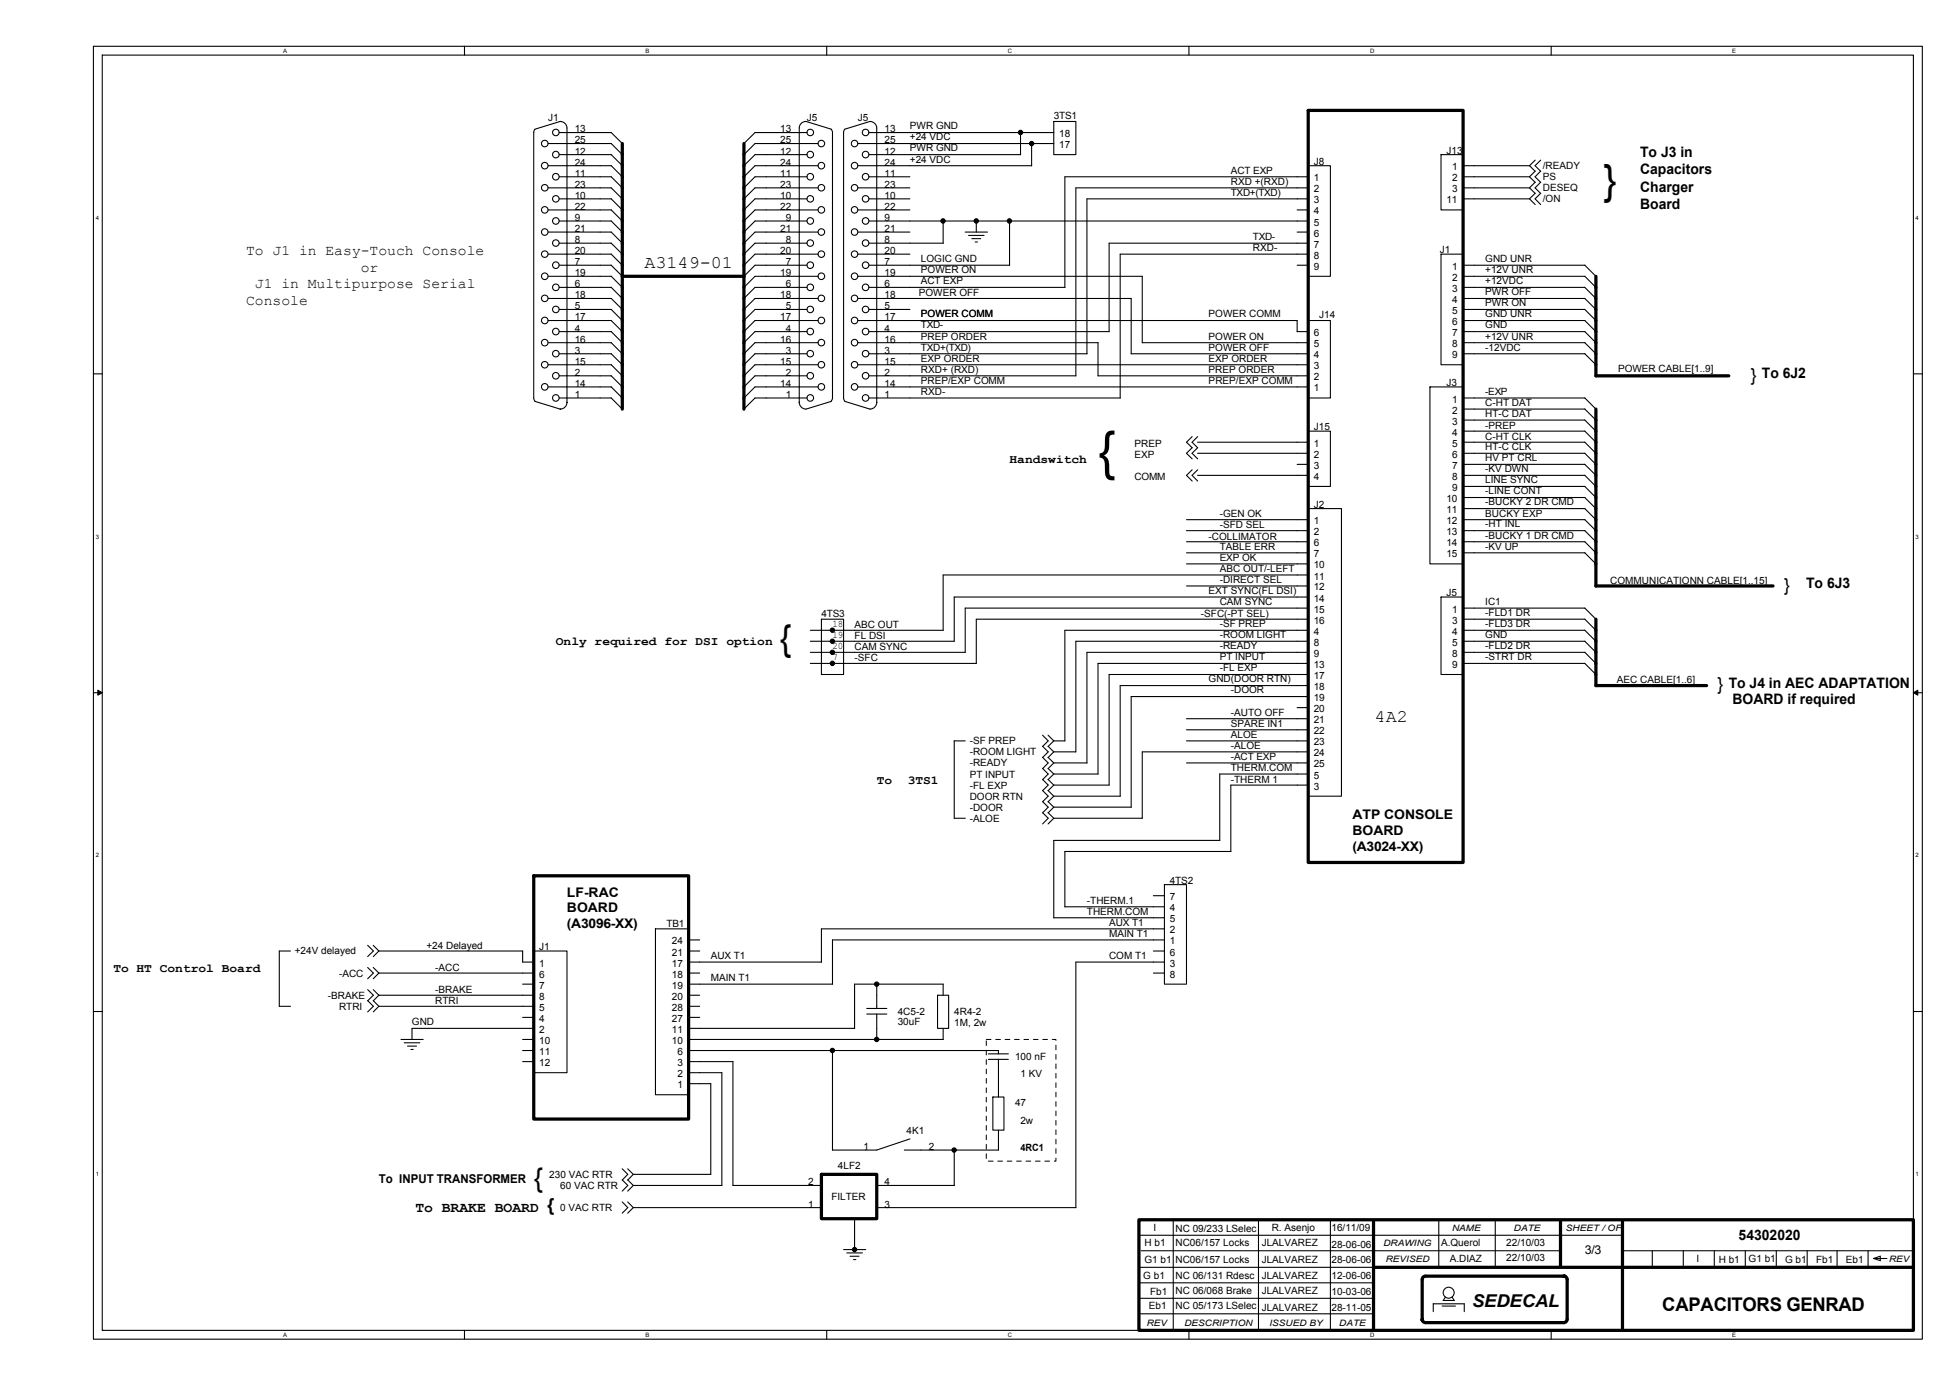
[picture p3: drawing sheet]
<svg xmlns="http://www.w3.org/2000/svg" width="420mm" height="297mm" viewBox="0 0 420 297" stroke-linecap="round" stroke-linejoin="round" font-family="sans-serif">
<path d="M20.2 10h394.6v279.1h-394.6zM22.1 11.9h390.8v275.3h-390.8z" fill="none" stroke="#000" stroke-width=".23"/>
<g fill="#fff">
<path d="M61.1 10.2h.9v1.5h-.9z"/>
<path d="M61.1 287.4h.9v1.5h-.9z"/>
</g>
<path d="M100.2 10v1.9M100.2 287.2v1.9" fill="none" stroke="#000" stroke-width=".23"/>
<g fill="#fff">
<path d="M139.3 10.2h.9v1.5h-.9z"/>
<path d="M139.3 287.4h.9v1.5h-.9z"/>
</g>
<path d="M178.4 10v1.9M178.4 287.2v1.9" fill="none" stroke="#000" stroke-width=".23"/>
<g fill="#fff">
<path d="M217.5 10.2h.9v1.5h-.9z"/>
<path d="M217.5 287.4h.9v1.5h-.9z"/>
</g>
<path d="M256.6 10v1.9M256.6 287.2v1.9" fill="none" stroke="#000" stroke-width=".23"/>
<g fill="#fff">
<path d="M295.6 10.2h1v1.5h-1z"/>
<path d="M295.6 287.4h1v1.5h-1z"/>
</g>
<path d="M334.7 10v1.9M334.7 287.2v1.9" fill="none" stroke="#000" stroke-width=".23"/>
<g fill="#fff">
<path d="M373.8 10.2h.9v1.5h-.9z"/>
<path d="M373.8 287.4h.9v1.5h-.9z"/>
<path d="M20.6 46.3h.8v1.4h-.8z"/>
<path d="M413.4 46.3h.7v1.4h-.7z"/>
<path d="M20.6 115.1h.8v1.4h-.8z"/>
<path d="M413.4 115.1h.7v1.4h-.7z"/>
</g>
<path d="M20.2 80.7h1.9M412.9 80.7h1.9" fill="none" stroke="#000" stroke-width=".23"/>
<g fill="#fff">
<path d="M20.6 183.9h.8v1.5h-.8z"/>
<path d="M413.4 183.9h.7v1.5h-.7z"/>
</g>
<path d="M20.2 149.5h1.9M412.9 149.5h1.9" fill="none" stroke="#000" stroke-width=".23"/>
<path d="M21.1 149l1 .5-1 .6zM412.9 149.5l1-.5v1.1z" fill="#000" stroke="#000" stroke-width=".22"/>
<g fill="#fff">
<path d="M20.6 252.8h.8v1.4h-.8z"/>
<path d="M413.4 252.8h.7v1.4h-.7z"/>
</g>
<g fill="none" stroke="#000" stroke-width=".23">
<path d="M115.4 27.9l-.2 .7v57.3M118.3 31h13.6M118.3 35.8h13.6M120.7 28.6h11.2M120.7 33.4h11.2M120.7 38.2h11.2M120.9 26.2a1.43 1.43 0 0 1 1.5 1.4v59.3M120.9 26.2l-5.5 1.7M131.9 28.6l2.4 2.4M131.9 31l2.4 2.4M131.9 33.4l2.4 2.4M131.9 35.8l2.4 2.4"/>
<path d="M131.9 38.1l2.4 2.5M174.2 28.6h-11.3l-2.4 2.4M174.2 33.4h-11.3l-2.4 2.4M174.2 38.2h-11.3l-2.4 2.4M176.5 31h-13.6l-2.4 2.4M176.5 35.8h-13.6l-2.4 2.4M179.4 27.9l.3 .7v57.3M179.4 27.9l-5.5-1.7a1.4 1.4 0 0 0-1.4 1.4v59.3M185.1 31h42.3M185.1 35.8h37.5M187.5 28.6h39.9M187.5 33.4h32.7"/>
<path d="M187.5 38.2h8.9M187.7 26.2h.1a1.43 1.43 0 0 1 1.4 1.4v59.3M187.8 26.2l-5.5 1.7-.3 .7v57.3M220.2 28.6v4.8M222.6 31v4.8M227.4 26.2h4.8v7.2h-4.8zM282.3 35.8h4.8v23.8h-4.8zM282.3 38.2h-52.5v23.9M311 33.4h4.7v11.9h-4.7zM315.7 35.8h14.4M315.7 38.2h14.4M330.1 35.8l1.2 1.1-1.2 1.3"/>
<path d="M330.1 38.2l1.2 1.2M331.3 34.6l-1.2 1.2M331.3 39.3l-1.2 1.3M332.5 34.6l-1.2 1.2 1.2 1.1-1.2 1.3 1.2 1.2M332.5 39.3l-1.2 1.3 1.2 1.2M118.3 50.1h13.6M118.3 59.6h13.6M118.3 40.6h13.6M118.3 45.3h13.6M118.3 54.9h13.6M120.7 57.3h11.2M120.7 42.9h11.2"/>
<path d="M120.7 47.7h11.2M120.7 52.5h11.2M131.9 40.5l2.4 2.4M131.9 42.9l2.4 2.4M131.9 45.3l2.4 2.4M131.9 47.7l2.4 2.4M131.9 50.1l2.4 2.4M131.9 52.5l2.4 2.4M131.9 54.8l2.4 2.5M131.9 57.2l2.4 2.4M131.9 59.6l2.4 2.4M174.2 57.3h-11.3l-2.4 2.4"/>
<path d="M174.2 42.9h-11.3l-2.4 2.4M174.2 47.7h-11.3l-2.4 2.4M174.2 52.5h-11.3l-2.4 2.4M176.5 50.1h-13.6l-2.4 2.4M176.5 59.6h-13.6l-2.4 2.5M176.5 40.6h-13.6l-2.4 2.3M176.5 45.3h-13.6l-2.4 2.4M176.5 54.9h-13.6l-2.4 2.4M185.1 50.1h11.3M185.1 59.6h61.4v14.4M185.1 40.6h11.3M185.1 45.3h11.3"/>
<path d="M185.1 54.9h11.3M187.5 57.3h30.4M187.5 42.9h8.9M187.5 47.7h94.8M203.5 47.7v4.8h-16M208.3 50.1h4.8M209 50.8h3.4M209.7 51.5h1.9M210.4 52.2h.5M210.7 47.7v2.4M217.9 47.7v9.6M279.9 50.1h2.4"/>
<path d="M279.9 57.3h2.4M279.9 45.3h2.4M282.3 42.9h-47.7v33.5h-47.1M282.3 40.6h-50.1v40.6M282.3 52.5h-43v19.1M282.3 54.9h-40.6v31h-54.2M311 54.9h4.7v23.8h-4.7zM315.7 57.3h26.3M315.7 59.6h26.3M315.7 40.6h14.4M315.7 42.9h14.4M330.1 42.9l1.2 1.3"/>
<path d="M330.1 40.6l1.2 1.2M331.3 41.7l-1.2 1.2M332.5 41.7l-1.2 1.2 1.2 1.3M342 59.6l2.4 2.4M342 57.2l2.4 2.4M118.3 64.4h13.6M118.3 69.2h13.6M118.3 74h13.6M118.3 78.7h13.6M120.7 62h11.2M120.7 66.8h11.2M120.7 71.6h11.2"/>
<path d="M120.7 76.4h11.2M131.9 62l2.4 2.4M131.9 64.4l2.4 2.4M131.9 66.8l2.4 2.4M131.9 69.2l2.4 2.4M131.9 71.6l2.4 2.4M131.9 74l2.4 2.4M131.9 76.3l2.4 2.4M131.9 78.7l2.4 2.4M174.2 62h-11.3l-2.4 2.5M174.2 66.8h-11.3l-2.4 2.4M174.2 71.6h-11.3l-2.4 2.4"/>
<path d="M174.2 76.4h-11.3l-2.4 2.4M176.5 64.4h-13.6l-2.4 2.4M176.5 69.2h-13.6l-2.4 2.4M176.5 74h-13.6l-2.4 2.4M176.5 78.7h-13.6l-2.4 2.5M185.1 64.4h59v12h38.2M185.1 69.2h94.8v2.4h2.4M185.1 74h51.9l-.1 7.2 45.4-.1M185.1 78.7h97.2M187.5 62h42.3M187.5 66.8h8.9M187.5 71.6h51.9"/>
<path d="M246.5 74h35.8M282.3 69.2h4.8v16.7h-4.8zM315.7 62h26.3M315.7 64.4h26.3M315.7 66.8h26.3M315.7 69.2h26.3M315.7 71.6h26.3M315.7 74h26.3M315.7 76.4h26.3M342 69.2l2.4 2.4M342 62l2.4 2.4M342 64.4l2.4 2.4"/>
<path d="M342 66.8l2.4 2.4M342 76.3l2.4 2.4M342 74l2.4 2.4M342 71.6l2.4 2.4M115.2 85.9l.2 .7M115.4 86.6l5.5 1.7M118.3 83.5h13.6M120.7 81.1h11.2M120.7 85.9h11.2M122.4 86.8a1.45 1.45 0 0 1-1.5 1.5M131.9 81.1l2.4 2.4M131.9 83.5l2.4 2.4"/>
<path d="M131.9 85.9l2.4 2.4M174.2 81.1h-11.3l-2.4 2.4M174.2 85.9h-11.3l-2.4 2.4M176.5 83.5h-13.6l-2.4 2.4M179.4 86.6l-5.5 1.7a1.45 1.45 0 0 1-1.4-1.5M179.7 85.9l-.3 .7M182 85.9l.3 .7M182.3 86.6l5.5 1.7M185.1 83.5h97.2M187.5 81.1h44.7M189.2 86.8a1.45 1.45 0 0 1-1.5 1.5M257.3 94.3l-1.3 1.2 1.3 1.2"/>
<path d="M257.3 96.6l-1.3 1.3 1.3 1.2M258.4 95.5h23.9M258.4 97.9h23.9M258.5 94.3l-1.3 1.2 1.3 1.2M258.5 96.6l-1.3 1.3 1.3 1.2M282.3 93.1h4.8v11.9h-4.8zM308.6 83.5h7.1v38.2h-7.1zM315.7 85.9h26.3M315.7 88.3h26.3M315.7 90.7h26.3M315.7 93.1h26.3M315.7 95.5h26.3"/>
<path d="M315.7 97.9h26.3M342 93l2.4 2.5M342 95.4l2.4 2.5M342 97.8l2.4 2.4M342 85.9l2.4 2.4M342 88.3l2.4 2.4M342 90.7l2.4 2.4M256 112.2h26.3M256 114.6h26.3M256 116.9h26.3M256 119.3h26.3M257.3 101.4l-1.3 1.2 1.3 1.2"/>
<path d="M258.4 102.6h23.9M258.5 101.4l-1.3 1.2 1.3 1.2M279.9 100.2h2.4M282.3 109.8h7.2v62.1h-7.2zM315.7 112.2h26.3M315.7 114.6h26.3M315.7 116.9h26.3M315.7 119.3h26.3M315.7 100.2h26.3M315.7 102.6h26.3M315.7 105h26.3M315.7 107.4h26.3"/>
<path d="M315.7 109.8h26.3M342 114.5l2.4 2.4M342 100.2l2.4 2.4M342 116.9l2.4 2.4M342 102.6l2.4 2.4M342 105l2.4 2.4M342 107.4l2.4 2.4M342 109.8l2.4 2.4M342 119.3l2.4 2.4M342 112.2l2.4 2.4M177.3 133.7h4.7v11.9h-4.7zM256 121.7h26.3"/>
<path d="M256 126.5h26.3M282.3 131.3h-74v9.5h-33.4M282.3 133.7h-71.6v9.5M282.3 124.1h-78.8v12h-28.6M282.3 136.1h-52.5v23.9M282.3 128.9h-76.4v9.5h-31M282.3 138.4h-50.1v23.9M311 128.9h4.7v16.7h-4.7zM315.7 131.3h26.3M315.7 133.7h26.3M315.7 136.1h26.3M315.7 138.4h26.3"/>
<path d="M342 131.3l2.4 2.4M342 133.6l2.4 2.5M342 136l2.4 2.4M342 138.4l2.4 2.4M174.9 143.2h35.8M205.9 159.9h2.4M205.9 159.9v16.8l2.4-.1M225 158.7l1.2 1.2-1.2 1.2M226.2 158.7l1.2 1.2M227.4 159.9l-1.2 1.2M227.4 159.9h2.4M256 155.2h26.3"/>
<path d="M256 157.5h26.3M256 159.9h26.3M279.9 152.8h2.4M282.3 140.8h-47.7v23.9h-7.2M282.3 143.2h-45.4v23.9M282.3 145.6h-43v23.9M282.3 148h-40.6v23.9h-14.3M282.3 150.4h-38.2v23.9l-16.7-.1M315.7 140.8h26.3M315.7 143.2h26.3M342 143.2l2.4 2.4M342 140.8l2.4 2.4"/>
<path d="M225 161.1l1.2 1.2-1.2 1.2M225 163.5l1.2 1.2-1.2 1.2M225 168.3l1.2 1.2-1.2 1.2M225 170.6l1.2 1.3-1.2 1.2M225 165.9l1.2 1.2-1.2 1.2M225 173l1.2 1.2-1.2 1.3M225 175.4l1.2 1.2-1.2 1.3M226.2 161.1l1.2 1.2M226.2 163.5l1.2 1.2M226.2 168.3l1.2 1.2M226.2 170.6l1.2 1.3M226.2 165.9l1.2 1.2"/>
<path d="M226.2 173l1.2 1.2M226.2 175.4l1.2 1.2M227.4 162.3h4.8M227.4 162.3l-1.2 1.2M227.4 164.7l-1.2 1.2M227.4 169.5l-1.2 1.2M227.4 171.9l-1.2 1.2M227.4 167.1l-1.2 1.2M227.4 174.2l-1.2 1.3M227.4 176.6l-1.2 1.3M227.4 169.5h12M227.4 167.1h9.6"/>
<path d="M256 164.7h26.3M282.3 169.5h-16.7v14.3M282.3 167.1h-19.1v14.3h-35.8v16.7M282.3 162.3h-35.8v14.4l-19.1-.1M227.4 198.1h23.9M229.8 195.7h21.5M248.9 193.4h2.4M251.3 191h4.7v21.4h-4.7zM265.6 183.8h-35.8v12M20.2 218.4h1.9M62.7 205.3h-2.4v11.9h2.4M79.3 208.9l1.3 1.2-1.3 1.2"/>
<path d="M79.3 213.6l1.3 1.2-1.3 1.2M79.3 216l1.3 1.2-1.3 1.2M79.3 204.1l1.3 1.2-1.3 1.2M80.5 208.9l1.3 1.2M80.5 213.6l1.3 1.2M80.5 216l1.3 1.2M80.5 204.1l1.3 1.2M81.8 210.1l-1.3 1.2M81.8 214.8l-1.3 1.2M81.8 217.2l-1.3 1.2M81.8 205.3l-1.3 1.2M81.8 205.3h31v2.4h2.4"/>
<path d="M81.8 210.1h33.4M81.8 214.8h33.4M81.8 217.2h33.4M112.8 212.4h2.4M112.8 219.6h2.4M115.2 205.3h7.2v26.3h-7.2zM141.4 200.5h7.2v35.8h-7.2zM148.6 210.1h2.4M148.6 214.8h2.4M148.6 217.2h2.4M148.6 219.6h2.4M148.6 205.3h2.4"/>
<path d="M148.6 202.9h2.4M187 218.9h4.4M187 217.7h4.4M189.2 212.4v5.3M189.2 218.9v5.5M202.3 214.8h2.4v7.2h-2.4zM203.5 214.8v-2.4h-19.1v9.6M248.9 210.1h2.4M248.9 205.3h2.4M251.3 200.5h-74v7.2h-28.7M251.3 207.7h-19.1v53M251.3 202.9h-71.6v9.5h-31.1"/>
<path d="M412.9 218.4h1.9M86.5 224.4h4.8M87.2 225.1h3.4M87.9 225.8h2M88.7 226.5h.5M112.8 224.4h2.4M112.8 226.8h2.4M112.8 229.2h2.4M115.2 222h-26.3v2.4M148.6 222h35.8M148.6 226.8h66.9M148.6 229.2h9.6v26.7"/>
<path d="M148.6 233.9h4.8v19.6h-16.7M148.6 231.6h7.2v24.3M179.7 226.8v21.5h9.5l7.2-2.4M203.5 222v2.4h-54.9M213.3 227.5h4.3M213.3 228.7h4.3M214.3 236.8h2.4v7.2h-2.4zM215.5 229.2h.1M215.5 226.8h.1M215.5 226.8v.7M215.5 228.7v8.1M134.3 254.7l1.2 1.2-1.2 1.2"/>
<path d="M134.3 259.5l1.2 1.2-1.2 1.2M134.3 252.3l1.2 1.2-1.2 1.2M135.5 254.7l1.2 1.2M135.5 259.5l1.2 1.2M135.5 252.3l1.2 1.2M136.7 255.9l-1.2 1.2M136.7 253.5l-1.2 1.2M136.7 255.9h19.1M158.2 255.9h19.1M189.2 255.9h16.7M205.9 248.3v7.6M215.5 244v4.3h-20.4"/>
<path d="M136.7 260.7l-1.2 1.2M136.7 260.7h40.6M182 269.7h4.8M182.7 270.5h3.4M183.4 271.2h2M184.2 271.9h.5M184.4 263.1v7.2M189.2 260.7h43M246 273.6h50.4M246 266.7h103.9M246 276.9h50.4M246.3 270h90.7"/>
<path d="M253.2 263.3v23.9M271.6 263.3v23.9M287.1 263.3v23.9M310.5 263.3v10.3M311.9 280l-.5 .7h2.4l-.5-.7M322.7 263.3v10.3M350.4 270h62.5M356.6 270v3.4M363.3 270v3.4M369.9 270v3.4M376.6 270v3.4M383.3 270v3.4"/>
<path d="M390 270v3.4M396.4 270v3.4M403.1 270v3.4M404.3 271.7l1.5 .4M405.8 271.2v1M405.8 271.2l-1.5 .5h2.9M246 280.3h50.4M246 283.6h50.4M309.3 283.1v-1.6h6.7v1.6M311.2 281.9h2.9"/>
<circle cx="117.6" cy="35.8" r=".71"/>
<circle cx="117.6" cy="31" r=".71"/>
<circle cx="119.9" cy="33.4" r=".71"/>
<circle cx="119.9" cy="38.2" r=".71"/>
<circle cx="120" cy="28.6" r=".71"/>
<circle cx="174.9" cy="33.4" r=".71"/>
<circle cx="174.9" cy="38.2" r=".71"/>
<circle cx="174.9" cy="28.6" r=".71"/>
<circle cx="177.2" cy="35.8" r=".71"/>
<circle cx="177.2" cy="31" r=".71"/>
<circle cx="184.4" cy="35.8" r=".7"/>
<circle cx="184.4" cy="31" r=".7"/>
<circle cx="186.8" cy="33.4" r=".71"/>
<circle cx="186.8" cy="38.2" r=".71"/>
<circle cx="186.8" cy="28.6" r=".71"/>
<circle cx="117.6" cy="50.1" r=".71"/>
<circle cx="117.6" cy="45.3" r=".71"/>
<circle cx="117.6" cy="59.6" r=".71"/>
<circle cx="117.6" cy="40.5" r=".71"/>
<circle cx="117.6" cy="54.9" r=".71"/>
<circle cx="119.9" cy="57.2" r=".71"/>
<circle cx="119.9" cy="47.7" r=".71"/>
<circle cx="120" cy="42.9" r=".71"/>
<circle cx="120" cy="52.5" r=".71"/>
<circle cx="174.9" cy="47.7" r=".71"/>
<circle cx="174.9" cy="57.2" r=".71"/>
<circle cx="174.9" cy="42.9" r=".71"/>
<circle cx="174.9" cy="52.5" r=".71"/>
<circle cx="177.2" cy="45.3" r=".71"/>
<circle cx="177.2" cy="59.6" r=".71"/>
<circle cx="177.2" cy="50.1" r=".71"/>
<circle cx="177.2" cy="54.9" r=".71"/>
<circle cx="177.2" cy="40.5" r=".71"/>
<circle cx="184.4" cy="59.6" r=".7"/>
<circle cx="184.4" cy="45.3" r=".7"/>
<circle cx="184.4" cy="50.1" r=".7"/>
<circle cx="184.4" cy="40.5" r=".7"/>
<circle cx="184.4" cy="54.9" r=".7"/>
<circle cx="186.8" cy="57.2" r=".71"/>
<circle cx="186.8" cy="47.7" r=".71"/>
<circle cx="186.8" cy="42.9" r=".71"/>
<circle cx="186.8" cy="52.5" r=".71"/>
<circle cx="117.6" cy="74" r=".71"/>
<circle cx="117.6" cy="69.2" r=".71"/>
<circle cx="117.6" cy="78.7" r=".71"/>
<circle cx="117.6" cy="64.4" r=".71"/>
<circle cx="119.9" cy="62" r=".71"/>
<circle cx="119.9" cy="71.6" r=".71"/>
<circle cx="120" cy="76.3" r=".71"/>
<circle cx="120" cy="66.8" r=".71"/>
<circle cx="174.9" cy="62" r=".71"/>
<circle cx="174.9" cy="71.6" r=".71"/>
<circle cx="174.9" cy="76.3" r=".71"/>
<circle cx="174.9" cy="66.8" r=".71"/>
<circle cx="177.2" cy="74" r=".71"/>
<circle cx="177.2" cy="69.2" r=".71"/>
<circle cx="177.2" cy="64.4" r=".71"/>
<circle cx="177.2" cy="78.7" r=".71"/>
<circle cx="184.4" cy="74" r=".7"/>
<circle cx="184.4" cy="69.2" r=".7"/>
<circle cx="184.4" cy="64.4" r=".7"/>
<circle cx="184.4" cy="78.7" r=".7"/>
<circle cx="186.8" cy="62" r=".71"/>
<circle cx="186.8" cy="71.6" r=".71"/>
<circle cx="186.8" cy="76.3" r=".71"/>
<circle cx="186.8" cy="66.8" r=".71"/>
<circle cx="117.6" cy="83.5" r=".71"/>
<circle cx="119.9" cy="85.9" r=".71"/>
<circle cx="119.9" cy="81.1" r=".71"/>
<circle cx="174.9" cy="81.1" r=".71"/>
<circle cx="174.9" cy="85.9" r=".71"/>
<circle cx="177.2" cy="83.5" r=".71"/>
<circle cx="184.4" cy="83.5" r=".7"/>
<circle cx="186.8" cy="85.9" r=".71"/>
<circle cx="186.8" cy="81.1" r=".71"/>
<circle cx="312.6" cy="279.1" r="1.18"/>
</g>
<g fill="none" stroke="#000" stroke-width=".7">
<path d="M134.3 31v57.3M160.5 31v57.3M282.3 23.8h33.4v162.4h-33.4zM134.3 59.6h26.3M344.4 59.6v21.6l28.7-.1M344.4 88.3v38.2h38.2M344.4 133.7v14.3M344.4 148h23.9M115.2 189.1h33.4v52.5h-33.4zM177.3 253.5h11.9v9.6h-11.9zM245.8 263.3h167.1v23.9h-167.1zM296.4 263.5v23.5"/>
<path d="M296.6 273.6h116.1M306.9 276.2v8.8v-.2a.72 .72 0 0 0 .7 .7h29.9a.73 .73 0 0 0 .7-.7v-8.6M336.8 263.5v9.9M338.2 276.2a.72 .72 0 0 0-.7-.7h.2h-30.1a.7 .7 0 0 0-.7 .7M350.1 263.5v23.5"/>
</g>
<path d="M212.8 224.4h15.1v26.3h-15.1v-26.3" fill="none" stroke="#000" stroke-width=".22" stroke-dasharray="1 1 1 1 1 1 1 1"/>
<g fill="#000" stroke="#000" stroke-width=".23">
<circle cx="220.2" cy="28.6" r=".47"/>
<circle cx="222.6" cy="31" r=".47"/>
<circle cx="203.5" cy="47.7" r=".47"/>
<circle cx="210.7" cy="47.7" r=".47"/>
<circle cx="217.8" cy="47.7" r=".47"/>
<circle cx="179.6" cy="138.4" r=".47"/>
<circle cx="179.6" cy="136" r=".47"/>
<circle cx="179.6" cy="143.2" r=".47"/>
<circle cx="179.6" cy="140.8" r=".47"/>
<circle cx="189.2" cy="212.4" r=".47"/>
<circle cx="179.6" cy="226.8" r=".47"/>
<circle cx="189.2" cy="224.4" r=".47"/>
<circle cx="205.9" cy="248.3" r=".47"/>
<circle cx="184.4" cy="269.7" r=".47"/>
</g>
<text font-size="11.5" x="240.8" y="95.4" transform="rotate(180 240.8 95.4)">}</text>
<text font-size="8.8" x="346.1" y="41.8">}</text>
<text font-size="7.6" x="170.8" y="136.5" transform="rotate(180 170.8 136.5)">}</text>
<text font-size="5.7" x="115.2" y="256.3">{</text>
<text font-size="4.1" x="358.7" y="283.1">CAPACITORS GENRAD</text>
<g font-size="3.8">
<text x="139.1" y="57.9">A3149-01</text>
<text x="377.8" y="82.2">}</text>
<text x="385" y="127.6">}</text>
<text x="370.7" y="149">}</text>
<text x="296.6" y="155.8">4A2</text>
<text x="118.1" y="261.3">{</text>
<text x="317.7" y="282.1">SEDECAL</text>
</g>
<g font-size="3.1">
<text x="353.9" y="33.9">To J3 in</text>
<text x="353.9" y="37.6">Capacitors</text>
<text x="353.9" y="41.4">Charger</text>
<text x="353.9" y="45.1">Board</text>
<text x="53.1" y="54.9">To J1 in Easy-Touch Console</text>
<text x="77.9" y="58.6">or</text>
<text x="53.1" y="65.9">Console</text>
<text x="55" y="62.3">J1 in Multipurpose Serial</text>
<text x="380.2" y="81.6">To 6J2</text>
<text x="389.8" y="127">To 6J3</text>
<text x="373.1" y="148.5">To J4 in AEC ADAPTATION</text>
<text x="373.9" y="152.1">BOARD if required</text>
<text x="89.6" y="261.6">To BRAKE BOARD</text>
<text x="375.2" y="267.6">54302020</text>
</g>
<g font-size="2.9">
<text x="291.9" y="176.9">ATP CONSOLE</text>
<text x="291.9" y="180.3">BOARD</text>
<text x="291.9" y="183.6">(A3024-XX)</text>
<text x="122.4" y="193.6">LF-RAC</text>
<text x="122.4" y="197">BOARD</text>
<text x="122.4" y="200.3">(A3096-XX)</text>
</g>
<g font-size="2.6">
<text x="217.9" y="100">Handswitch</text>
<text x="120" y="139.2">Only required for DSI option</text>
<text x="189.2" y="169.3">To</text>
<text x="195.9" y="169.3">3TS1</text>
<text x="24.5" y="209.9">To HT Control Board</text>
<text x="81.8" y="255.5">To INPUT TRANSFORMER</text>
<text x="342" y="270.7">3/3</text>
</g>
<g font-size="2.2">
<text x="118.3" y="26">J1</text>
<text x="124" y="28.6">13</text>
<text x="168.4" y="28.6">13</text>
<text x="174.1" y="26">J5</text>
<text x="185.1" y="26">J5</text>
<text x="190.9" y="28.6">13</text>
<text x="196.4" y="27.9">PWR GND</text>
<text x="227.4" y="25.8">3TS1</text>
<text x="228.6" y="29.6">18</text>
<text x="124" y="31">25</text>
<text x="124" y="33.4">12</text>
<text x="124" y="35.8">24</text>
<text x="168.4" y="31">25</text>
<text x="168.4" y="33.4">12</text>
<text x="168.4" y="35.8">24</text>
<text x="190.9" y="31">25</text>
<text x="190.9" y="33.4">12</text>
<text x="190.9" y="35.8">24</text>
<text x="196.4" y="32.7">PWR GND</text>
<text x="196.4" y="30.3">+24 VDC</text>
<text x="196.4" y="35.1">+24 VDC</text>
<text x="228.6" y="32">17</text>
<text x="283.5" y="35.6">J8</text>
<text x="312.2" y="33.2">J13</text>
<text x="124" y="38.1">11</text>
<text x="124" y="40.5">23</text>
<text x="168.4" y="38.1">11</text>
<text x="168.4" y="40.5">23</text>
<text x="190.9" y="38.1">11</text>
<text x="190.9" y="40.5">23</text>
<text x="265.6" y="37.5">ACT EXP</text>
<text x="265.6" y="39.9">RXD +(RXD)</text>
<text x="283.5" y="39.1">1</text>
<text x="283.5" y="41.5">2</text>
<text x="313.3" y="36.7">1</text>
<text x="313.3" y="39.1">2</text>
<text x="313.3" y="41.5">3</text>
<text x="332.9" y="38.9">PS</text>
<text x="332.9" y="36.5">/READY</text>
<text x="332.9" y="41.3">DESEQ</text>
<text x="124" y="42.9">10</text>
<text x="124" y="45.3">22</text>
<text x="124" y="47.7">9</text>
<text x="168.4" y="42.9">10</text>
<text x="168.4" y="45.3">22</text>
<text x="169.6" y="47.7">9</text>
<text x="190.9" y="42.9">10</text>
<text x="190.9" y="45.3">22</text>
<text x="190.9" y="47.7">9</text>
<text x="265.6" y="42.2">TXD+(TXD)</text>
<text x="283.5" y="43.9">3</text>
<text x="283.5" y="46.3">4</text>
<text x="312.1" y="43.9">11</text>
<text x="332.9" y="43.7">/ON</text>
<text x="124" y="50.1">21</text>
<text x="124" y="52.5">8</text>
<text x="168.4" y="50.1">21</text>
<text x="169.6" y="52.5">8</text>
<text x="190.9" y="50.1">21</text>
<text x="190.9" y="52.5">8</text>
<text x="270.4" y="51.8">TXD-</text>
<text x="283.5" y="48.7">5</text>
<text x="283.5" y="51.1">6</text>
<text x="283.5" y="53.5">7</text>
<text x="124" y="54.8">20</text>
<text x="124" y="57.2">7</text>
<text x="124" y="59.6">19</text>
<text x="168.4" y="54.8">20</text>
<text x="168.4" y="59.6">19</text>
<text x="169.6" y="57.2">7</text>
<text x="190.9" y="54.8">20</text>
<text x="190.9" y="57.2">7</text>
<text x="190.9" y="59.6">19</text>
<text x="198.7" y="59">POWER ON</text>
<text x="198.7" y="56.6">LOGIC GND</text>
<text x="270.4" y="54.2">RXD-</text>
<text x="283.5" y="55.8">8</text>
<text x="283.5" y="58.2">9</text>
<text x="310.7" y="54.7">J1</text>
<text x="313.3" y="58.2">1</text>
<text x="320.5" y="56.6">GND UNR</text>
<text x="320.5" y="59">+12V UNR</text>
<text x="124" y="62">6</text>
<text x="124" y="64.4">18</text>
<text x="168.4" y="64.4">18</text>
<text x="169.6" y="62">6</text>
<text x="190.9" y="62">6</text>
<text x="190.9" y="64.4">18</text>
<text x="198.3" y="64">POWER OFF</text>
<text x="198.7" y="61.4">ACT EXP</text>
<text x="313.3" y="60.6">2</text>
<text x="313.3" y="63">3</text>
<text x="313.3" y="65.4">4</text>
<text x="320.5" y="61.4">+12VDC</text>
<text x="320.5" y="63.7">PWR OFF</text>
<text x="124" y="66.8">5</text>
<text x="124" y="69.2">17</text>
<text x="124" y="71.6">4</text>
<text x="168.4" y="69.2">17</text>
<text x="169.6" y="66.8">5</text>
<text x="169.6" y="71.6">4</text>
<text x="190.9" y="66.8">5</text>
<text x="190.9" y="69.2">17</text>
<text x="190.9" y="71.6">4</text>
<text x="198.7" y="70.9">TXD-</text>
<text x="198.7" y="68.5">POWER COMM</text>
<text x="260.8" y="68.5">POWER COMM</text>
<text x="284.7" y="68.7">J14</text>
<text x="313.3" y="67.8">5</text>
<text x="313.3" y="70.2">6</text>
<text x="320.5" y="68.5">GND UNR</text>
<text x="320.5" y="66.1">PWR ON</text>
<text x="320.5" y="70.9">GND</text>
<text x="124" y="74">16</text>
<text x="124" y="76.3">3</text>
<text x="168.4" y="74">16</text>
<text x="169.6" y="76.3">3</text>
<text x="190.9" y="74">16</text>
<text x="190.9" y="76.3">3</text>
<text x="198.7" y="75.7">TXD+(TXD)</text>
<text x="198.7" y="73.3">PREP ORDER</text>
<text x="260.8" y="73.3">POWER ON</text>
<text x="260.8" y="75.7">POWER OFF</text>
<text x="283.5" y="77.3">4</text>
<text x="283.5" y="75">5</text>
<text x="283.5" y="72.6">6</text>
<text x="313.3" y="72.6">7</text>
<text x="313.3" y="75">8</text>
<text x="313.3" y="77.3">9</text>
<text x="320.5" y="75.7">-12VDC</text>
<text x="320.5" y="73.3">+12V UNR</text>
<text x="124" y="78.7">15</text>
<text x="124" y="81.1">2</text>
<text x="124" y="83.5">14</text>
<text x="168.4" y="78.7">15</text>
<text x="168.4" y="83.5">14</text>
<text x="169.6" y="81.1">2</text>
<text x="190.9" y="78.7">15</text>
<text x="190.9" y="81.1">2</text>
<text x="190.9" y="83.5">14</text>
<text x="198.7" y="80.5">RXD+ (RXD)</text>
<text x="198.7" y="82.8">PREP/EXP COMM</text>
<text x="198.7" y="78.1">EXP ORDER</text>
<text x="260.8" y="80.5">PREP ORDER</text>
<text x="260.8" y="78.1">EXP ORDER</text>
<text x="260.8" y="82.8">PREP/EXP COMM</text>
<text x="283.5" y="82.1">2</text>
<text x="283.5" y="79.7">3</text>
<text x="312.2" y="83.3">J3</text>
<text x="349.2" y="80.2">POWER CABLE[1..9]</text>
<text x="124" y="85.9">1</text>
<text x="169.6" y="85.9">1</text>
<text x="190.9" y="85.9">1</text>
<text x="198.7" y="85.2">RXD-</text>
<text x="283.5" y="84.5">1</text>
<text x="313.3" y="86.9">1</text>
<text x="313.3" y="89.3">2</text>
<text x="320.5" y="90">HT-C DAT</text>
<text x="320.5" y="85.2">-EXP</text>
<text x="320.5" y="87.6">C-HT DAT</text>
<text x="283.5" y="92.9">J15</text>
<text x="313.3" y="91.7">3</text>
<text x="313.3" y="94">4</text>
<text x="320.5" y="92.6">-PREP</text>
<text x="320.5" y="95">C-HT CLK</text>
<text x="244.8" y="96.5">PREP</text>
<text x="244.8" y="98.8">EXP</text>
<text x="283.5" y="96.4">1</text>
<text x="283.5" y="98.8">2</text>
<text x="283.5" y="101.2">3</text>
<text x="313.3" y="96.4">5</text>
<text x="313.3" y="98.8">6</text>
<text x="313.3" y="101.2">7</text>
<text x="320.5" y="97.2">HT-C CLK</text>
<text x="320.5" y="99.6">HV PT CRL</text>
<text x="320.5" y="101.9">-KV DWN</text>
<text x="244.8" y="103.6">COMM</text>
<text x="283.5" y="103.6">4</text>
<text x="313.3" y="103.6">8</text>
<text x="313.3" y="106">9</text>
<text x="320.5" y="106.7">-LINE CONT</text>
<text x="320.5" y="104.3">LINE SYNC</text>
<text x="263.2" y="113.9">-SFD SEL</text>
<text x="263.2" y="111.5">-GEN OK</text>
<text x="283.5" y="113.2">1</text>
<text x="283.5" y="109.6">J2</text>
<text x="312.1" y="108.4">10</text>
<text x="312.1" y="110.8">11</text>
<text x="312.1" y="113.2">12</text>
<text x="320.5" y="109.1">-BUCKY 2 DR CMD</text>
<text x="320.5" y="111.5">BUCKY EXP</text>
<text x="320.5" y="113.9">-HT INL</text>
<text x="260.8" y="116.5">-COLLIMATOR</text>
<text x="263.2" y="118.7">TABLE ERR</text>
<text x="283.5" y="115.5">2</text>
<text x="283.5" y="117.9">6</text>
<text x="312.1" y="115.5">13</text>
<text x="312.1" y="117.9">14</text>
<text x="320.5" y="116.3">-BUCKY 1 DR CMD</text>
<text x="320.5" y="118.7">-KV UP</text>
<text x="263.2" y="123.4">ABC OUT/-LEFT</text>
<text x="263.2" y="121">EXP OK</text>
<text x="263.2" y="125.8">-DIRECT SEL</text>
<text x="283.5" y="120.3">7</text>
<text x="283.5" y="122.7">10</text>
<text x="283.5" y="125.1">11</text>
<text x="312.1" y="120.3">15</text>
<text x="260.8" y="128.2">EXT SYNC(FL DSI)</text>
<text x="263.2" y="130.6">CAM SYNC</text>
<text x="283.5" y="127.5">12</text>
<text x="283.5" y="129.9">14</text>
<text x="312.2" y="128.7">J5</text>
<text x="320.5" y="130.6">IC1</text>
<text x="347.5" y="126.1">COMMUNICATIONN CABLE[1..15]</text>
<text x="177.3" y="133.2">4TS3</text>
<text x="179.7" y="135.4">18</text>
<text x="179.7" y="137.8">19</text>
<text x="184.4" y="135.6">ABC OUT</text>
<text x="259.2" y="133.2">-SFC(-PT SEL)</text>
<text x="263.2" y="135.4">-SF PREP</text>
<text x="263.2" y="137.7">-ROOM LIGHT</text>
<text x="283.5" y="137">4</text>
<text x="283.5" y="132.3">15</text>
<text x="283.5" y="134.6">16</text>
<text x="313.3" y="132.2">1</text>
<text x="313.3" y="134.6">3</text>
<text x="313.3" y="137">4</text>
<text x="320.5" y="133">-FLD1 DR</text>
<text x="320.5" y="135.4">-FLD3 DR</text>
<text x="320.5" y="137.8">GND</text>
<text x="179.7" y="140.1">20</text>
<text x="179.7" y="142.5">7</text>
<text x="184.4" y="142.8">-SFC</text>
<text x="184.4" y="138">FL DSI</text>
<text x="184.4" y="140.4">CAM SYNC</text>
<text x="263.2" y="140.1">-READY</text>
<text x="263.2" y="142.5">PT INPUT</text>
<text x="283.5" y="139.4">8</text>
<text x="283.5" y="141.8">9</text>
<text x="313.3" y="139.4">5</text>
<text x="313.3" y="141.8">8</text>
<text x="320.5" y="142.5">-STRT DR</text>
<text x="320.5" y="140.1">-FLD2 DR</text>
<text x="260.8" y="147.3">GND(DOOR RTN)</text>
<text x="263.2" y="144.9">-FL EXP</text>
<text x="265.6" y="149.7">-DOOR</text>
<text x="283.5" y="144.2">13</text>
<text x="283.5" y="146.6">17</text>
<text x="283.5" y="149">18</text>
<text x="313.3" y="144.2">9</text>
<text x="348.9" y="147.5">AEC CABLE[1..6]</text>
<text x="265.6" y="154.5">-AUTO OFF</text>
<text x="283.5" y="151.3">19</text>
<text x="283.5" y="153.7">20</text>
<text x="209.3" y="160.7">-SF PREP</text>
<text x="265.6" y="159.3">ALOE</text>
<text x="265.6" y="161.6">-ALOE</text>
<text x="265.6" y="156.9">SPARE IN1</text>
<text x="283.5" y="156.1">21</text>
<text x="283.5" y="158.5">22</text>
<text x="283.5" y="160.9">23</text>
<text x="209.3" y="163.1">-ROOM LIGHT</text>
<text x="209.3" y="165.5">-READY</text>
<text x="209.3" y="167.9">PT INPUT</text>
<text x="265.6" y="164">-ACT EXP</text>
<text x="265.6" y="166.4">THERM.COM</text>
<text x="283.5" y="163.3">24</text>
<text x="283.5" y="165.7">25</text>
<text x="209.3" y="170.2">-FL EXP</text>
<text x="209.3" y="172.6">DOOR RTN</text>
<text x="265.6" y="169">-THERM 1</text>
<text x="283.5" y="170.5">3</text>
<text x="283.5" y="168.1">5</text>
<text x="209.3" y="175">-DOOR</text>
<text x="209.3" y="177.4">-ALOE</text>
<text x="252.5" y="190.8">4TS2</text>
<text x="234.6" y="197.4">THERM.COM</text>
<text x="234.6" y="195.1">-THERM.1</text>
<text x="252.5" y="194.3">7</text>
<text x="252.5" y="196.7">4</text>
<text x="143.8" y="200.1">TB1</text>
<text x="145" y="203.9">24</text>
<text x="239.3" y="199.8">AUX T1</text>
<text x="239.3" y="202.2">MAIN T1</text>
<text x="252.5" y="199.1">5</text>
<text x="252.5" y="201.5">2</text>
<text x="252.5" y="203.9">1</text>
<text x="63.6" y="206">+24V delayed</text>
<text x="92" y="204.9">+24 Delayed</text>
<text x="93.9" y="209.6">-ACC</text>
<text x="116.4" y="208.7">1</text>
<text x="116.4" y="205.1">J1</text>
<text x="145" y="208.7">17</text>
<text x="145" y="206.3">21</text>
<text x="153.4" y="207">AUX T1</text>
<text x="239.3" y="207">COM T1</text>
<text x="252.5" y="206.3">6</text>
<text x="252.5" y="208.7">3</text>
<text x="70.8" y="215.6">-BRAKE</text>
<text x="73.2" y="210.8">-ACC</text>
<text x="93.9" y="214.4">-BRAKE</text>
<text x="116.4" y="211">6</text>
<text x="116.4" y="213.4">7</text>
<text x="116.4" y="215.8">8</text>
<text x="145" y="215.8">20</text>
<text x="145" y="213.4">19</text>
<text x="145" y="211">18</text>
<text x="153.4" y="211.8">MAIN T1</text>
<text x="252.5" y="211">8</text>
<text x="73.2" y="218">RTRI</text>
<text x="88.9" y="221.3">GND</text>
<text x="93.9" y="216.8">RTRI</text>
<text x="116.4" y="218.2">5</text>
<text x="116.4" y="220.6">4</text>
<text x="145" y="220.6">27</text>
<text x="145" y="218.2">28</text>
<text x="193.7" y="219.2">4C5-2</text>
<text x="193.7" y="221.3">30uF</text>
<text x="205.9" y="219.2">4R4-2</text>
<text x="205.9" y="221.6">1M, 2w</text>
<text x="116.4" y="223">2</text>
<text x="116.4" y="225.4">10</text>
<text x="116.4" y="227.8">11</text>
<text x="145" y="225.4">10</text>
<text x="145" y="223">11</text>
<text x="146.2" y="227.8">6</text>
<text x="116.4" y="230.1">12</text>
<text x="146.2" y="232.5">2</text>
<text x="146.2" y="230.1">3</text>
<text x="219" y="228.7">100 nF</text>
<text x="220.2" y="232.5">1 KV</text>
<text x="146.2" y="234.9">1</text>
<text x="219" y="238.8">47</text>
<text x="195.7" y="244.7">4K1</text>
<text x="220.2" y="242.6">2w</text>
<text x="186.3" y="248.2">1</text>
<text x="200.4" y="248.2">2</text>
<text x="220.2" y="248.4">4RC1</text>
<text x="118.5" y="254.3">230 VAC RTR</text>
<text x="120.9" y="256.7">60 VAC RTR</text>
<text x="174.4" y="255.9">2</text>
<text x="180.8" y="252.4">4LF2</text>
<text x="190.9" y="255.9">4</text>
<text x="120.9" y="261.4">0 VAC RTR</text>
<text x="174.4" y="260.7">1</text>
<text x="179.4" y="259.1">FILTER</text>
<text x="190.9" y="260.7">3</text>
<text x="247" y="269.1">H b1</text>
<text x="248.9" y="265.7">I</text>
<text x="253.7" y="269.1">NC06/157 Locks</text>
<text x="253.7" y="266">NC 09/233 LSelec</text>
<text x="272.3" y="269.1">JLALVAREZ</text>
<text x="274.4" y="265.7">R. Asenjo</text>
<text x="287.3" y="269.3">28-06-06</text>
<text x="287.3" y="265.7">16/11/09</text>
<text x="311" y="269.1">A.Querol</text>
<text x="325" y="269.1">22/10/03</text>
<text x="246.7" y="276">G b1</text>
<text x="247" y="272.7">G1 b1</text>
<text x="253.7" y="276">NC 06/131 Rdesc</text>
<text x="253.7" y="272.7">NC06/157 Locks</text>
<text x="272.3" y="276">JLALVAREZ</text>
<text x="272.3" y="272.7">JLALVAREZ</text>
<text x="287.3" y="276">12-06-06</text>
<text x="287.3" y="272.7">28-06-06</text>
<text x="312.9" y="272.4">A.DIAZ</text>
<text x="325" y="272.2">22/10/03</text>
<text x="366.1" y="272.4">I</text>
<text x="370.9" y="272.7">H b1</text>
<text x="377.3" y="272.4">G1 b1</text>
<text x="385.2" y="272.7">G b1</text>
<text x="391.9" y="272.7">Fb1</text>
<text x="398.3" y="272.7">Eb1</text>
<text x="248.2" y="279.6">Fb1</text>
<text x="253.7" y="279.3">NC 06/068 Brake</text>
<text x="272.3" y="279.3">JLALVAREZ</text>
<text x="287.3" y="279.6">10-03-06</text>
<text x="247.9" y="282.7">Eb1</text>
<text x="253.7" y="282.7">NC 05/173 LSelec</text>
<text x="272.3" y="282.9">JLALVAREZ</text>
<text x="287.3" y="282.9">28-11-05</text>
</g>
<g font-size="1.9">
<text x="298.5" y="269.1">DRAWING</text>
<text x="313.4" y="265.7">NAME</text>
<text x="326.7" y="265.7">DATE</text>
<text x="337.9" y="265.7">SHEET / OF</text>
<text x="299" y="272.4">REVISED</text>
<text x="407.7" y="272.4">REV</text>
<text x="247.4" y="286.3">REV</text>
<text x="255.6" y="286.3">DESCRIPTION</text>
<text x="273.9" y="286.3">ISSUED BY</text>
<text x="289" y="286.3">DATE</text>
</g>
<g font-size="1.3">
<text x="61.1" y="11.4">A</text>
<text x="139.3" y="11.4">B</text>
<text x="217.5" y="11.4">C</text>
<text x="295.6" y="11.4">D</text>
<text x="373.8" y="11.4">E</text>
<text x="20.6" y="47.5">4</text>
<text x="413.4" y="47.5">4</text>
<text x="20.6" y="116.3">3</text>
<text x="413.4" y="116.3">3</text>
<text x="20.6" y="185.1">2</text>
<text x="413.4" y="185.1">2</text>
<text x="20.6" y="253.9">1</text>
<text x="413.4" y="253.9">1</text>
<text x="61.1" y="288.6">A</text>
<text x="139.3" y="288.6">B</text>
<text x="217.5" y="288.6">C</text>
<text x="295.6" y="288.6">D</text>
<text x="373.8" y="288.6">E</text>
</g>
</svg>
